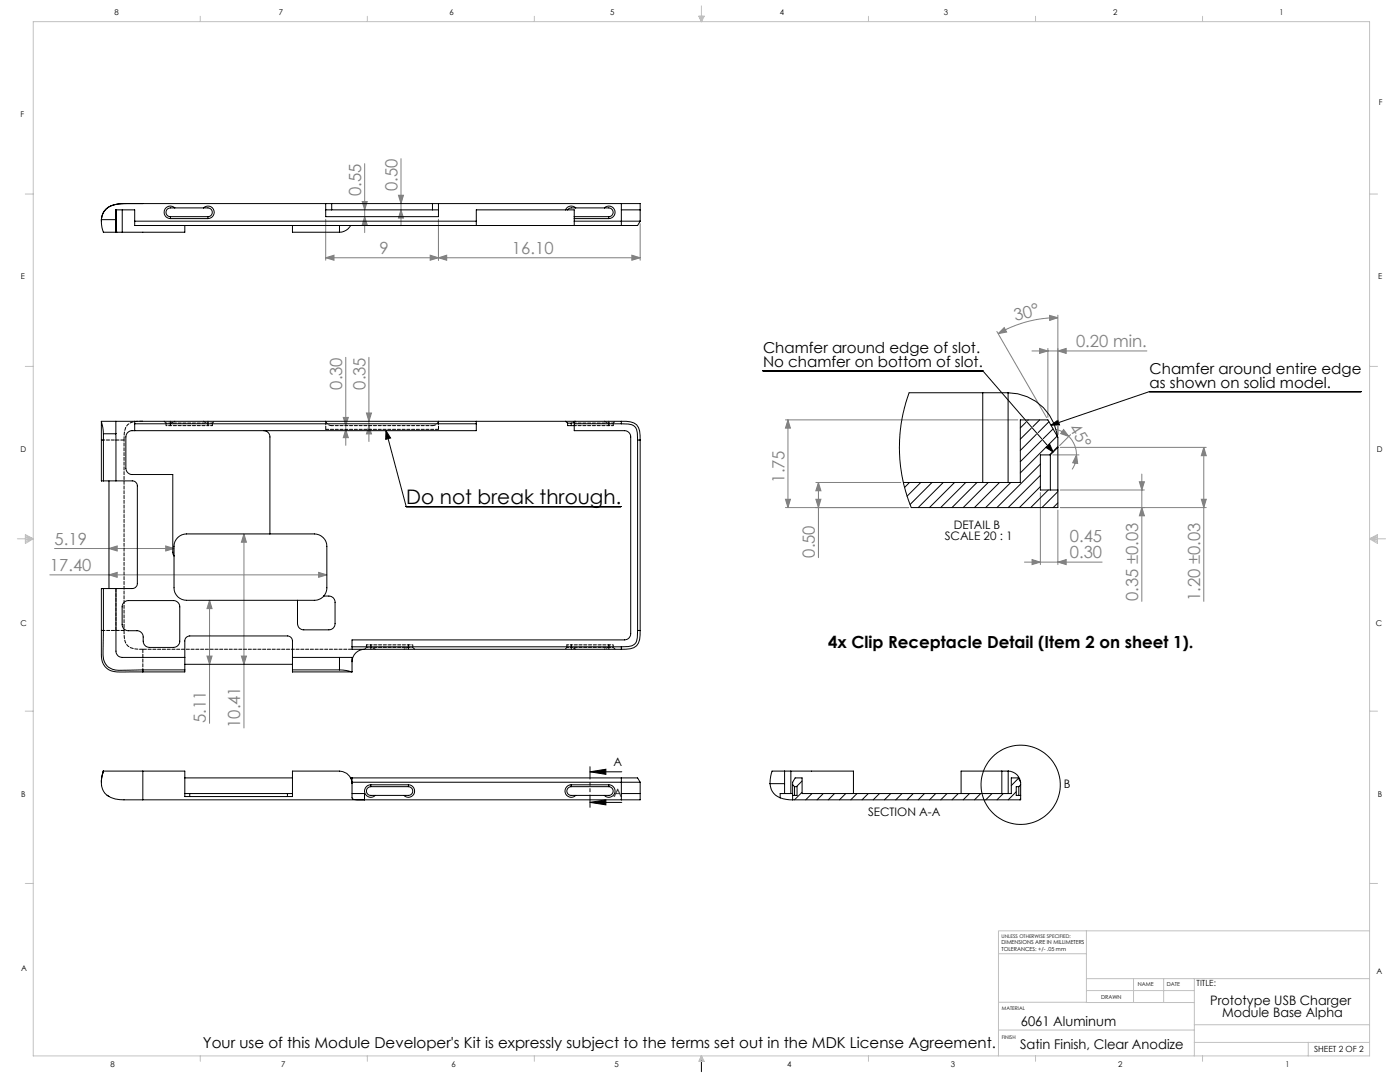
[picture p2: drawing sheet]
<svg xmlns="http://www.w3.org/2000/svg" width="559mm" height="432mm" viewBox="0 0 559 432" stroke-linecap="round" stroke-linejoin="round" font-family="sans-serif">
<g fill="none" stroke="#000" stroke-width=".4">
<path d="M304.5 148h87.8l28.1 32.4M543.3 156.3h-84.5l-39.3 13.4M154.1 171.9l8 30.3h85.8M154.1 171.9l1.8 2.9-1.9 .5zM417.5 178.6l1.5-1.3 1.4 3.1zM419.5 169.7l2.8-2 .6 1.9zM235.5 308h12.7M235.5 308l6.3-1v2zM235.5 320.2h12.7M235.5 320.2l6.3-1v2zM280 421.4v6.3"/>
<circle cx="407.4" cy="313.2" r="15.8"/>
</g>
<g fill="none" stroke="#808080" stroke-width=".4">
<path d="M145.6 65.3v27.5M159 77.9h2l-.9 3.3zM160.1 63.3v26.8M130 87.5v16.4M144.6 80.4h2l-1 3.3zM145.6 86.5l1 3.3h-2zM160.1 83.7l.9 3.3h-2zM175 87.5v16.4M255.5 89.3v14.6M130 102.9h125.5M130 102.9l3.3-1.1v2.1zM171.7 101.8l3.3 1.1-3.3 1z"/>
<path d="M175 102.9l3.3-1.1v2.1zM252.2 101.8l3.3 1.1-3.3 1zM397.9 132.3l19.9 34.4M400.8 130.7l1 1.8-3.4 .7zM414.9 139.1l3.4 1-3.4 .9zM418.3 139.1v27.4M418.9 125.9l3.3 .9-3.2 1.1zM422.2 125.8v47.7M422.2 126.8a47.4 47.4 0 0 0-23.8 6.4M138 142.6v35.1M147.2 142.6v33.6M411.9 140.1h45.9"/>
<path d="M422.2 140.1l3.4-1v1.9zM137 166.6h2l-1 3.3zM138 171.4l1 3.3h-2zM146.3 164.8h2l-1.1 3.3zM147.2 169.9l1.1 3.3h-2zM313.5 167.6h92.8M314.5 167.6v35M314.5 167.6l1 3.3h-2zM421.3 171.3l3.1 1.2 2.2 1.7M423.2 178.5h58.3M424.5 171.4l2.1 2.8-3.2-1.2zM426.6 174.2a10.8 10.8 0 0 1 3.1 7.3"/>
<path d="M427.3 173.5l-4.4 4.3M480.5 178.5v61.5M480.5 178.5l1 3.4h-2zM313.5 199.2h2l-1 3.4zM325.6 192.5h34M325.6 199.2h2.1l-1 3.4zM326.7 192.5v30.1M326.7 192.5l1 3.4h-2.1zM415.3 196.6v28.7M420.2 181.5h10.5M423.2 195.5h33.6M429.7 181.5l.4 3.5-1.9-.3z"/>
<path d="M429.7 181.5l-.4 2.8-1.4 3M454.8 192.3h2l-1 3.2zM455.8 189.2v50.8M479.5 199.2h2l-1 3.4zM21.8 218.9h47.7M43.5 218.9l3.3-1v2zM66.1 217.9l3.4 1-3.4 1zM97.4 213.1v77.4M97.4 213.1l1 3.3h-2.1zM313.5 202.6h49.2M422.2 203.6v21.7M423.2 202.6h58.3"/>
<path d="M455.8 202.6l1 3.2h-2zM19.9 229.4h110.6M43.5 229.4l3.3-1v2zM83.6 239.6v49.1M83.6 239.6l1 3.3h-2zM127.2 228.4l3.3 1-3.3 1zM408.9 224.3h31M411.9 223.3l3.4 1-3.4 1zM422.2 224.3l3.4-1v2zM82.6 261.8h2l-1 3.3zM96.3 261.8h2.1l-1 3.3z"/>
</g>
<path d="M235.5 306v16.2" fill="none" stroke="#000" stroke-width=".4" stroke-dasharray="6.3 1.3 1.3 1.3 1.3 1.3" stroke-dashoffset="1.4"/>
<g fill="none" stroke="#c0c0c0" stroke-width=".4">
<path d="M13.3 8.6h533.4v412.8h-533.4zM79.9 6.5v2.1M146.6 6.5v2.1M213.3 6.5v2.1M278.9 6.5h2.2l-1.1 2.1zM279.1 6.5l.9 2.1M279.6 6.5l.4 2.1M280 2.4v6.2M280.3 6.5l-.3 2.1M280.6 6.5l-.6 2.1M346.6 6.5v2.1M413.3 6.5v2.1"/>
<path d="M480 6.5v2.1M10.1 77.4h3.2M546.7 77.4h3.1M10.1 146.2h3.2M546.7 146.2h3.1M6.9 215h6.4M10.1 213.4l3.2 1.6-3.2 1.9zM10.1 213.8l3.2 1.2M10.1 214.4l3.2 .6M13.3 215l-3.2 1.2M13.3 215l-3.2 .5M546.7 215h6.3"/>
<path d="M546.7 215l3.1 .5M546.7 215l3.1 1.2M549.8 213.8l-3.1 1.2 3.1-1.6v3.5l-3.1-1.9M549.8 214.4l-3.1 .6M10.1 283.8h3.2M546.7 283.8h3.1M10.1 352.6h3.2M546.7 352.6h3.1M433.6 371.5v28.6h43M546.7 371.5h-148.2v49.9M398.5 380.6h35.1M398.5 400h35.1"/>
<path d="M433.6 390.6h113.1M433.6 395.3h43.1M452.4 390.6v9.5M464.5 390.6v9.5M476.7 390.6v30.8M398.5 411.1h78.2M476.7 416h70M476.7 408.9h70M522.2 416v5.4M79.9 421.4v2.1M146.6 421.4v2.1M213.3 421.4v2.1"/>
<path d="M280 421.4l1.1 2.2h-2.2zM280 421.4l.6 2.2M280 421.4l-.9 2.2M280 421.4l-.4 2.2M280 421.4l.3 2.2M346.6 421.4v2.1M413.3 421.4v2.1M480 421.4v2.1"/>
</g>
<g fill="#000">
<path d="M154.1 171.9l1.8 2.9-1.9 .5z"/>
<path d="M419.5 169.7l2.8-2 .6 1.9zM417.5 178.6l1.5-1.3 1.4 3.1z"/>
<path d="M235.5 308l6.3-1v2zM235.5 320.2l6.3-1v2z"/>
</g>
<g fill="#808080">
<path d="M429.7 181.5l.4 3.5-1.9-.3zM424.5 171.4l2.1 2.8-3.2-1.2z"/>
<path d="M422.2 224.3l3.4-1v2zM411.9 223.3l3.4 1-3.4 1zM252.2 101.8l3.3 1.1-3.3 1zM175 102.9l3.3-1.1v2.1z"/>
<path d="M414.9 139.1l3.4 1-3.4 .9zM422.2 140.1l3.4-1v1.9z"/>
<path d="M43.5 218.9l3.3-1v2zM66.1 217.9l3.4 1-3.4 1zM43.5 229.4l3.3-1v2zM127.2 228.4l3.3 1-3.3 1z"/>
<path d="M130 102.9l3.3-1.1v2.1zM171.7 101.8l3.3 1.1-3.3 1z"/>
<path d="M418.9 125.9l3.3 .9-3.2 1.1zM400.8 130.7l1 1.8-3.4 .7z"/>
<path d="M82.6 261.8h2l-1 3.3zM83.6 239.6l1 3.3h-2zM96.3 261.8h2.1l-1 3.3zM97.4 213.1l1 3.3h-2.1zM479.5 199.2h2l-1 3.4zM480.5 178.5l1 3.4h-2zM455.8 202.6l1 3.2h-2zM454.8 192.3h2l-1 3.2zM325.6 199.2h2.1l-1 3.4zM326.7 192.5l1 3.4h-2.1zM313.5 199.2h2l-1 3.4zM314.5 167.6l1 3.3h-2z"/>
<path d="M146.3 164.8h2l-1.1 3.3zM147.2 169.9l1.1 3.3h-2zM137 166.6h2l-1 3.3zM138 171.4l1 3.3h-2zM144.6 80.4h2l-1 3.3zM145.6 86.5l1 3.3h-2zM159 77.9h2l-.9 3.3zM160.1 83.7l.9 3.3h-2z"/>
</g>
<g fill="none" stroke="#000" stroke-width=".4">
<path d="M40.5 87.7l.1 2.8 .6 2.2h5M40.5 87.7h5.7M40.5 87v1.3M46.2 92.7h.1M46.2 87.7v5M46.2 87.7v-4h7.6v6.3h194.2M46.3 83.7v9M46.3 92.7h.1M46.4 92.7h2.4M48.8 83.7v9M53.8 88.3h136.3M57 81.2a39 39 0 0 0-11.6 .6 6.3 6.3 0 0 0-4.9 5.9"/>
<path d="M57 81.2h-6.8a15.6 15.6 0 0 0-7 1.5 5.7 5.7 0 0 0-2.6 4.3M57 81.2h73M68 86.5v.7M68 87.2h15M68 86.5h15M69.8 83h-.6a2.01 2.01 0 0 0-2.3 .4 2.01 2.01 0 0 0-.3 2.4l1.4 .7M69.8 83a2.51 2.51 0 0 0-4.1 .8 2.51 2.51 0 0 0 2.3 3.4M69.8 83h11.4M73.8 90v2.7h-25M81.2 83a2.51 2.51 0 0 1 4.1 .8 2.51 2.51 0 0 1-2.3 3.4M81.2 83h1.2a1.79 1.79 0 0 1 2.3 1.4 1.79 1.79 0 0 1-1.7 2.1M83 86.5v.7"/>
<path d="M116.7 90v2.7h18.8M130 83.7h2.4M130 81.2h2.4M130 81.2v5.3h45v-5.3M132.4 83.7h40.2M132.4 81.2h40.2M132.4 81.2v2.5M135.5 90v2.7M139.9 90a5 5 0 0 1-4.4 2.7M172.6 83.7h2.4M172.6 81.2h2.4M172.6 81.2v2.5"/>
<path d="M175 81.2h73M190.1 90v-6.3h39.1v6.3M229.2 88.3h26.3M229.2 87.2h13.8M229.2 86.5h13.8M229.8 83a2.5 2.5 0 0 0-4.1 .7M229.8 83l-2.4 .1-.8 .6M229.8 83h11.4M241.2 83a2.5 2.5 0 0 1 4.1 .8 2.5 2.5 0 0 1-2.3 3.4M241.2 83h1.2a1.79 1.79 0 0 1 2.3 1.4 1.79 1.79 0 0 1-1.7 2.1M243 86.5v.7M248 81.2h7.5v7.1"/>
<path d="M248 83.7h7.5M248 81.2v8.8M255.5 88.3l-1 1.7h-6.5M392.3 156.7v35.8M402.4 156.7h-39.5l-1.9 6.2-1.2 5.5-.6 5-.2 5.7 .4 7.1 1.1 6.3 1.6 5.5 1.6 4.6h58.5v-7.1M402.4 156.7a20 20 0 0 1 19.7 17.5M402.4 156.7v35.8M40.5 175.6v16.3h.8M40.5 175.6h.8M40.5 168.1v.1M40.5 168.1h185.2M41.3 173.1l-.8-4.9v7.4"/>
<path d="M41.3 173.1v18.8M41.3 173.1h4.9M46.2 168.1v5M46.2 173.1l.1 18.8M53.8 169.1h136.3M53.8 168.1v3.8M105.3 171.9a2.47 2.47 0 0 1 2.4 2.5v38.7M190.1 168.1v3.8h-137.4a2.53 2.53 0 0 0-2.5 2.5v12.5a2.53 2.53 0 0 0 2.5 2.5h16.3v31.4l.5 1.1M225.7 168.1h3.5M225.7 168.1l.9 .8M226.6 168.9h1.4M226.6 168.9v1h2.6"/>
<path d="M228 168.9v1M229.2 168.1v3.8h20a2.47 2.47 0 0 1 2.5 2.5v78.5a2.47 2.47 0 0 1-2.5 2.5h-108.7v3.7h107.5M229.2 168.5l-1.2 .4M229.2 168.1h18.8M229.2 169.1h18.8M248 169.1a6.2 6.2 0 0 1 5.4 1.2 6.4 6.4 0 0 1 1.1 5.3M248 168.1a8.5 8.5 0 0 1 6.1 1.4 8.3 8.3 0 0 1 1.4 6.1M248 168.1v1M254.5 175.6h1M254.5 175.6v76M255.5 175.6v76M409.5 168.5l-2.3 2.3"/>
<path d="M410.5 167.6l-.3 .2M411.6 171l-4.4 4.3M413.6 173.4l-6.4 6.4M415 167.6l-2.7 2.7M415.7 175.8l-8.5 8.5M417.8 178.2l-10.6 10.5M418.7 168.3l-4.3 4.3M420.3 171.2l-3.9 3.8M422 174l-3.5 3.5M422.2 178.2l-1.6 1.7M422.2 178.5v17.1M422.2 178.5v-4l-3.9-6.9h-11.1v24.9h-46.6"/>
<path d="M422.2 178.5l-3 3M41.3 191.9h11.5a1.99 1.99 0 0 1 2 2v39a2.05 2.05 0 0 1-2 2h-11.5M43.5 191.9v43M363 192.5l-1.9 2M367.5 192.5l-5.4 5.5M372 192.5l-8.7 8.8M376.5 192.5l-10 10.1M381 192.5l-10 10.1M385.5 192.5l-10 10.1M390 192.5l-10 10.1M394.4 192.5l-9.9 10.1M399 192.5l-10.1 10.1"/>
<path d="M403.4 192.5l-10 10.1M415.3 185.2l-17.4 17.4M415.3 189.7l-12.9 12.9M415.3 194.2l-8.4 8.4M418.4 195.5l-7 7.1M419.2 181.5v14M419.2 181.5h-3.9v14h6.9M419.9 180.6l-1 .9M422.2 196.2l-6.3 6.4M70.9 214.6a5 5 0 0 1 3.5-1.5h51.1a5 5 0 0 1 5 5v16.5a5 5 0 0 1-5 5h-51.1a4.9 4.9 0 0 1-4.9-5v-16.5a4.6 4.6 0 0 1 1.4-3.5zM422.2 200.7l-1.8 1.9M41.3 234.9h-.8v16.7"/>
<path d="M41.3 234.9v16.7M46.3 234.9v25a2.47 2.47 0 0 0 2.5 2.5h25M129.2 237.9a4.6 4.6 0 0 1 3.4 .4l1.1 1.6v9a2.41 2.41 0 0 1-2.4 2.5h-10.1a2.47 2.47 0 0 1-2.5-2.5v-9.3M40.5 251.6v8.3a6.9 6.9 0 0 0 3.8 7.8l2.3 .4h10.4M40.5 251.6h.8M40.5 251.6h.1M41.3 251.6l-.2 8.3a6.2 6.2 0 0 0 6.3 7.6l9.6-.2M49.5 240.4l.8-.5 1-.2h18a2.53 2.53 0 0 1 2.5 2.5v13.7a2.53 2.53 0 0 1-2.5 2.5h-9.6a2.53 2.53 0 0 1-2.6-2.5 3.4 3.4 0 0 0-1-3.8l-1-.4h-3.8a2.53 2.53 0 0 1-2.5-2.5v-7.5zM140.5 258.1h107.5M145.5 259.1a5 5 0 0 0-5 5M248 258.1v1M254.5 251.6a6.2 6.2 0 0 1-1.1 5.4 6.2 6.2 0 0 1-5.4 1.1"/>
<path d="M254.5 251.6h1M255.5 251.6a8.3 8.3 0 0 1-1.4 6.1 8.3 8.3 0 0 1-6.1 1.4M57 267.3v.8M57 267.3h16.8M73.8 267.3v.8h-16.8M73.8 267.3v-11.5a1.99 1.99 0 0 1 1.9-2h39a2.05 2.05 0 0 1 2 2v11.5M73.8 265.1h42.9M116.7 267.3v.8h23.8M116.7 267.3h18.8M116.7 262.4h18.8M135.5 267.3l5 .8M135.5 262.4h5v5.7"/>
<path d="M135.5 262.4v4.9M40.6 313.5v.3a6.7 6.7 0 0 0 7.2 5.3l9.2 .1M41.1 308.5l-.6 3v2M41.3 307.7h15.7M41.3 307.7l-.7 2.3-.1 2.2M41.3 307.7l-.2 .8M42.7 317.4l.8 .5M57 307.7h16.8v10.2h42.9v-10.2h18.8a5.2 5.2 0 0 1 5 6.2v3.4a1.29 1.29 0 0 0 .8 1.8l4.2 .1v-2.5h-5M57 307.7v11.5M57 319.2h191M73.8 316.7h1.9M73.8 310.4h42.9"/>
<path d="M75.7 316.7v1.2M75.7 316.7h39M114.7 316.7h2M114.7 316.7v1.2M139.9 310.4h108.1M140.5 312.2h115M140.5 310.4v2.3M148 313.2a2.49 2.49 0 0 0-2.3 3.5 2.49 2.49 0 0 0 4.1 .7M148 313.9a1.79 1.79 0 0 0-1.7 2.1 1.79 1.79 0 0 0 2.3 1.4h1.2M148 313.2v.7M148 313.2h15M148 313.9h15"/>
<path d="M149.8 317.4h11.4M163 313.9a1.78 1.78 0 0 1 1.7 2.1 1.78 1.78 0 0 1-2.2 1.4h-1.3M163 313.2a2.49 2.49 0 0 1 2.3 3.5 2.49 2.49 0 0 1-4.1 .7M163 313.2v.7M228 313.2a2.49 2.49 0 0 0-2.3 3.5 2.49 2.49 0 0 0 4.1 .7M228 313.9a1.8 1.8 0 0 0-1.7 2.2 1.8 1.8 0 0 0 2.3 1.3h1.2M228 313.2v.7M228 313.2h15M228 313.9h15M229.8 317.4h11.4M243 313.9a1.77 1.77 0 0 1 1.7 2 1.77 1.77 0 0 1-2.2 1.5h-1.3M243 313.2a2.49 2.49 0 0 1 2.3 3.4 2.49 2.49 0 0 1-4.1 .8"/>
<path d="M243 313.2v.7M248 316.7h7.5M248 310.4h6.5l1 1.8M248 310.4v8.8M255.5 312.2v7h-7.5M307.3 312.7a6.1 6.1 0 0 0 4.1 5.7M307.3 312.7h5.9M311.4 318.4l2.6 .7 2.4 .1M313.2 307.7v5M313.2 307.7h-5l-.9 5M313.2 307.7h2.5M313.2 312.7v4"/>
<path d="M315.7 307.7h24.9v9M315.7 307.7v9M316.4 313.2v4.2M316.4 316.7h-5v1.7M316.4 313.2v-1l1-1.8h2.7v6.3h83.5v-6.3h2.8l1 1.8v1M316.4 313.2l.7 .7M316.4 317.4v1.8M317.1 313.9v3.5M317.1 313.9h1v3.5h-1.7M320.1 311.7l-2.2 2.2M320.1 316.2l-3 3M324.1 316.7l-2.5 2.5"/>
<path d="M328.6 316.7l-2.5 2.5M333.1 316.7l-2.5 2.5M337.6 316.7l-2.5 2.5M342.1 316.7l-2.5 2.5M346.6 316.7l-2.5 2.5M351 316.7l-2.5 2.5M355.5 316.7l-2.5 2.5M360 316.7l-2.5 2.5M364.5 316.7l-2.5 2.5M369 316.7l-2.5 2.5M373.5 316.7l-2.5 2.5M378 316.7l-2.5 2.5"/>
<path d="M382.5 316.7l-2.5 2.5M387 316.7l-2.5 2.5M391.4 316.7l-2.4 2.5M396 316.7l-2.5 2.5M399.9 307.7v9M400.4 316.7l-2.5 2.5M402.4 307.7a5 5 0 0 1 5 4.4M402.4 307.7h-18.8v9M402.4 307.7v9M405.6 316l-3.2 3.2M406.5 310.6l-2.9 2.9M406.6 313.9v3.5"/>
<path d="M406.6 313.9h-1v3.5h1.8M407.4 313.2v4.3M407.4 317.4v1.8h-91M407.4 318.7l-.5 .5M407.4 313.2l-.8 .7"/>
</g>
<path d="M49.5 175.6v-1.9a5 5 0 0 1 6.1-5.6h1.4M49.5 175.6h-9M46.3 234.9v16.7M57 259.1h-1.9a5 5 0 0 1-5.6-6.1v-1.4M57 268.1v-9" fill="none" stroke="#000" stroke-width=".4" stroke-dasharray="1.3 .6" stroke-dashoffset="-.1"/>
<path d="M49.5 251.6v-76" fill="none" stroke="#000" stroke-width=".4" stroke-dasharray="1.3 .6" stroke-dashoffset=".7"/>
<path d="M68 168.1v.8M83 168.1v.8M229.2 168.9h13.8M229.2 169.9h13.8M229.8 168.1l-.6 .4M243 168.1v.8M148 259.1v-.7M163 259.1v-.7M228 259.1v-.7M243 259.1v-.7" fill="none" stroke="#000" stroke-width=".4" stroke-dasharray="1.3 .6" stroke-dashoffset=".4"/>
<g fill="none" stroke="#000" stroke-width=".4" stroke-dasharray="1.3 .6" stroke-dashoffset=".9">
<path d="M66.3 168.9h1.7M66.3 169.9h1.7M83 168.9h1.8M83 169.9h1.8M243 168.9h1.8M243 169.9h1.8M148 258.4h-1.7M148 257.4h-1.7M164.8 258.4h-1.8M164.8 257.4h-1.8M228 258.4h-1.7M228 257.4h-1.7"/>
<path d="M244.8 258.4h-1.8M244.8 257.4h-1.8"/>
</g>
<path d="M69.8 168.1l-1.8 .8M83 168.9l-1.8-.8M243 168.9l-1.8-.8M148 258.4l1.8 .7M161.2 259.1l1.8-.7M228 258.4l1.8 .7M241.2 259.1l1.8-.7" fill="none" stroke="#000" stroke-width=".4" stroke-dasharray="1.3 .6" stroke-dashoffset="1"/>
<path d="M130 171.4v-3.3M132.4 169.9a2.5 2.5 0 0 1-2.4-1.8M175 168.1v3.3M175 168.1a2.5 2.5 0 0 1-2.4 1.8M175 171.4h-45M49.5 251.6h-8.8" fill="none" stroke="#000" stroke-width=".4" stroke-dasharray="1.3 .6"/>
<g fill="none" stroke="#000" stroke-width=".4" stroke-dasharray="1.3 .6" stroke-dashoffset=".5">
<path d="M65.5 168.1l.8 .8M66.3 168.9v1M68 169.9v-1M83 169.9v-1M84.8 168.9l.7-.8M84.8 169.9v-1M132.4 169.9h40.2M243 169.9v-1M244.8 168.9l.7-.8M244.8 169.9v-1M146.3 258.4l-.8 .7M146.3 257.4v1"/>
<path d="M148 257.4v1M163 257.4v1M164.8 258.4v-1M165.5 259.1l-.7-.7M226.3 258.4l-.8 .7M226.3 257.4v1M228 257.4v1M243 257.4v1M244.8 258.4v-1M245.5 259.1l-.7-.7"/>
</g>
<path d="M68 169.9h15M68 168.9h15M163 257.4h-15M163 258.4h-15M243 257.4h-15M243 258.4h-15" fill="none" stroke="#000" stroke-width=".4" stroke-dasharray="1.3 .6" stroke-dashoffset=".8"/>
<path d="M140.5 259.1h-83.5" fill="none" stroke="#000" stroke-width=".4" stroke-dasharray="1.3 .6" stroke-dashoffset="-.2"/>
<text font-size="8" x="162.2" y="201.1">Do not break through.</text>
<g font-size="6.7" fill="#808080">
<text x="158.6" y="76.2" transform="rotate(-90 158.6 76.2)">0.50</text>
<text x="144.1" y="78.2" transform="rotate(-90 144.1 78.2)">0.55</text>
<text x="151.5" y="101.4">9</text>
<text x="204.3" y="101.4">16.10</text>
<text x="405.3" y="128" transform="rotate(-14 405.3 128)">30°</text>
<text x="429.5" y="138.6">0.20 min.</text>
<text x="136.6" y="155.5" transform="rotate(-90 136.6 155.5)">0.30</text>
<text x="145.8" y="155.5" transform="rotate(-90 145.8 155.5)">0.35</text>
<text x="426.5" y="170.8" transform="rotate(57 426.5 170.8)">45°</text>
<text x="313.1" y="192.6" transform="rotate(-90 313.1 192.6)">1.75</text>
<text x="21.8" y="217.4">5.19</text>
<text x="427" y="216.4">0.45</text>
<text x="19.9" y="227.9">17.40</text>
<text x="325.2" y="222.6" transform="rotate(-90 325.2 222.6)">0.50</text>
<text x="427" y="222.9">0.30</text>
<text x="454.3" y="240" transform="rotate(-90 454.3 240)">0.35 ±0.03</text>
<text x="479.1" y="240" transform="rotate(-90 479.1 240)">1.20 ±0.03</text>
<text x="82.2" y="288.6" transform="rotate(-90 82.2 288.6)">5.11</text>
<text x="95.9" y="290.5" transform="rotate(-90 95.9 290.5)">10.41</text>
</g>
<text font-size="6.7" x="330.5" y="258.6">4x Clip Receptacle Detail (Item 2 on sheet 1).</text>
<g font-size="6">
<text x="304.6" y="140.8">Chamfer around edge of slot.</text>
<text x="304.6" y="146.6">No chamfer on bottom of slot.</text>
<text x="458.9" y="149.1">Chamfer around entire edge</text>
<text x="458.9" y="154.9">as shown on solid model.</text>
<text x="81" y="418.4">Your use of this Module Developer's Kit is expressly subject to the terms set out in the MDK License Agreement.</text>
</g>
<g font-size="5.3">
<text x="407.5" y="409.4">6061 Aluminum</text>
<text x="407.2" y="418.7">Satin Finish, Clear Anodize</text>
</g>
<g font-size="5.2">
<text x="483" y="401">Prototype USB Charger</text>
<text x="487.8" y="406">Module Base Alpha</text>
</g>
<g font-size="4.7">
<text x="377.1" y="215.7">SCALE 20 : 1</text>
<text x="380.7" y="211.2">DETAIL B</text>
<text x="244.8" y="305.8">A</text>
<text x="424.6" y="314.5">B</text>
<text x="244.8" y="318">A</text>
<text x="346.5" y="325.6">SECTION A-A</text>
</g>
<g font-size="3.4">
<text x="477.6" y="393.6">TITLE:</text>
<text x="524.5" y="419.8">SHEET 2 OF 2</text>
</g>
<g font-size="3.2">
<text x="45.7" y="6.1">8</text>
<text x="111.3" y="6.1">7</text>
<text x="179.5" y="6.1">6</text>
<text x="243.5" y="6.1">5</text>
<text x="311.3" y="6">4</text>
<text x="376.8" y="6.1">3</text>
<text x="444.3" y="6.1">2</text>
<text x="510.7" y="6">1</text>
<text x="550.3" y="41.8">F</text>
<text x="8.2" y="46.6">F</text>
<text x="8.4" y="111.5">E</text>
<text x="550.1" y="111.2">E</text>
<text x="8.2" y="180.2">D</text>
<text x="549.6" y="180.4">D</text>
<text x="8.2" y="249.7">C</text>
<text x="549.2" y="249.9">C</text>
<text x="8.4" y="318">B</text>
<text x="550" y="318.2">B</text>
<text x="8.4" y="387.6">A</text>
<text x="549.4" y="388.7">A</text>
<text x="44.1" y="425.8">8</text>
<text x="112.2" y="425.8">7</text>
<text x="180.2" y="425.8">6</text>
<text x="245.3" y="425.7">5</text>
<text x="314.1" y="425.7">4</text>
<text x="379.5" y="425.8">3</text>
<text x="446.4" y="425.8">2</text>
<text x="513.1" y="425.8">1</text>
</g>
<g font-size="2.2">
<text x="399.7" y="376.8">DIMENSIONS ARE IN MILLIMETERS</text>
<text x="399.7" y="379.4">TOLERANCES: +/- .05 mm</text>
<text x="454.1" y="393.6">NAME</text>
<text x="465.8" y="393.6">DATE</text>
<text x="439.5" y="398.6">DRAWN</text>
</g>
<g font-size="2">
<text x="399.7" y="374.2">UNLESS OTHERWISE SPECIFIED:</text>
<text x="399.9" y="403.2">MATERIAL</text>
<text x="399.8" y="414.7">FINISH</text>
</g>
</svg>
